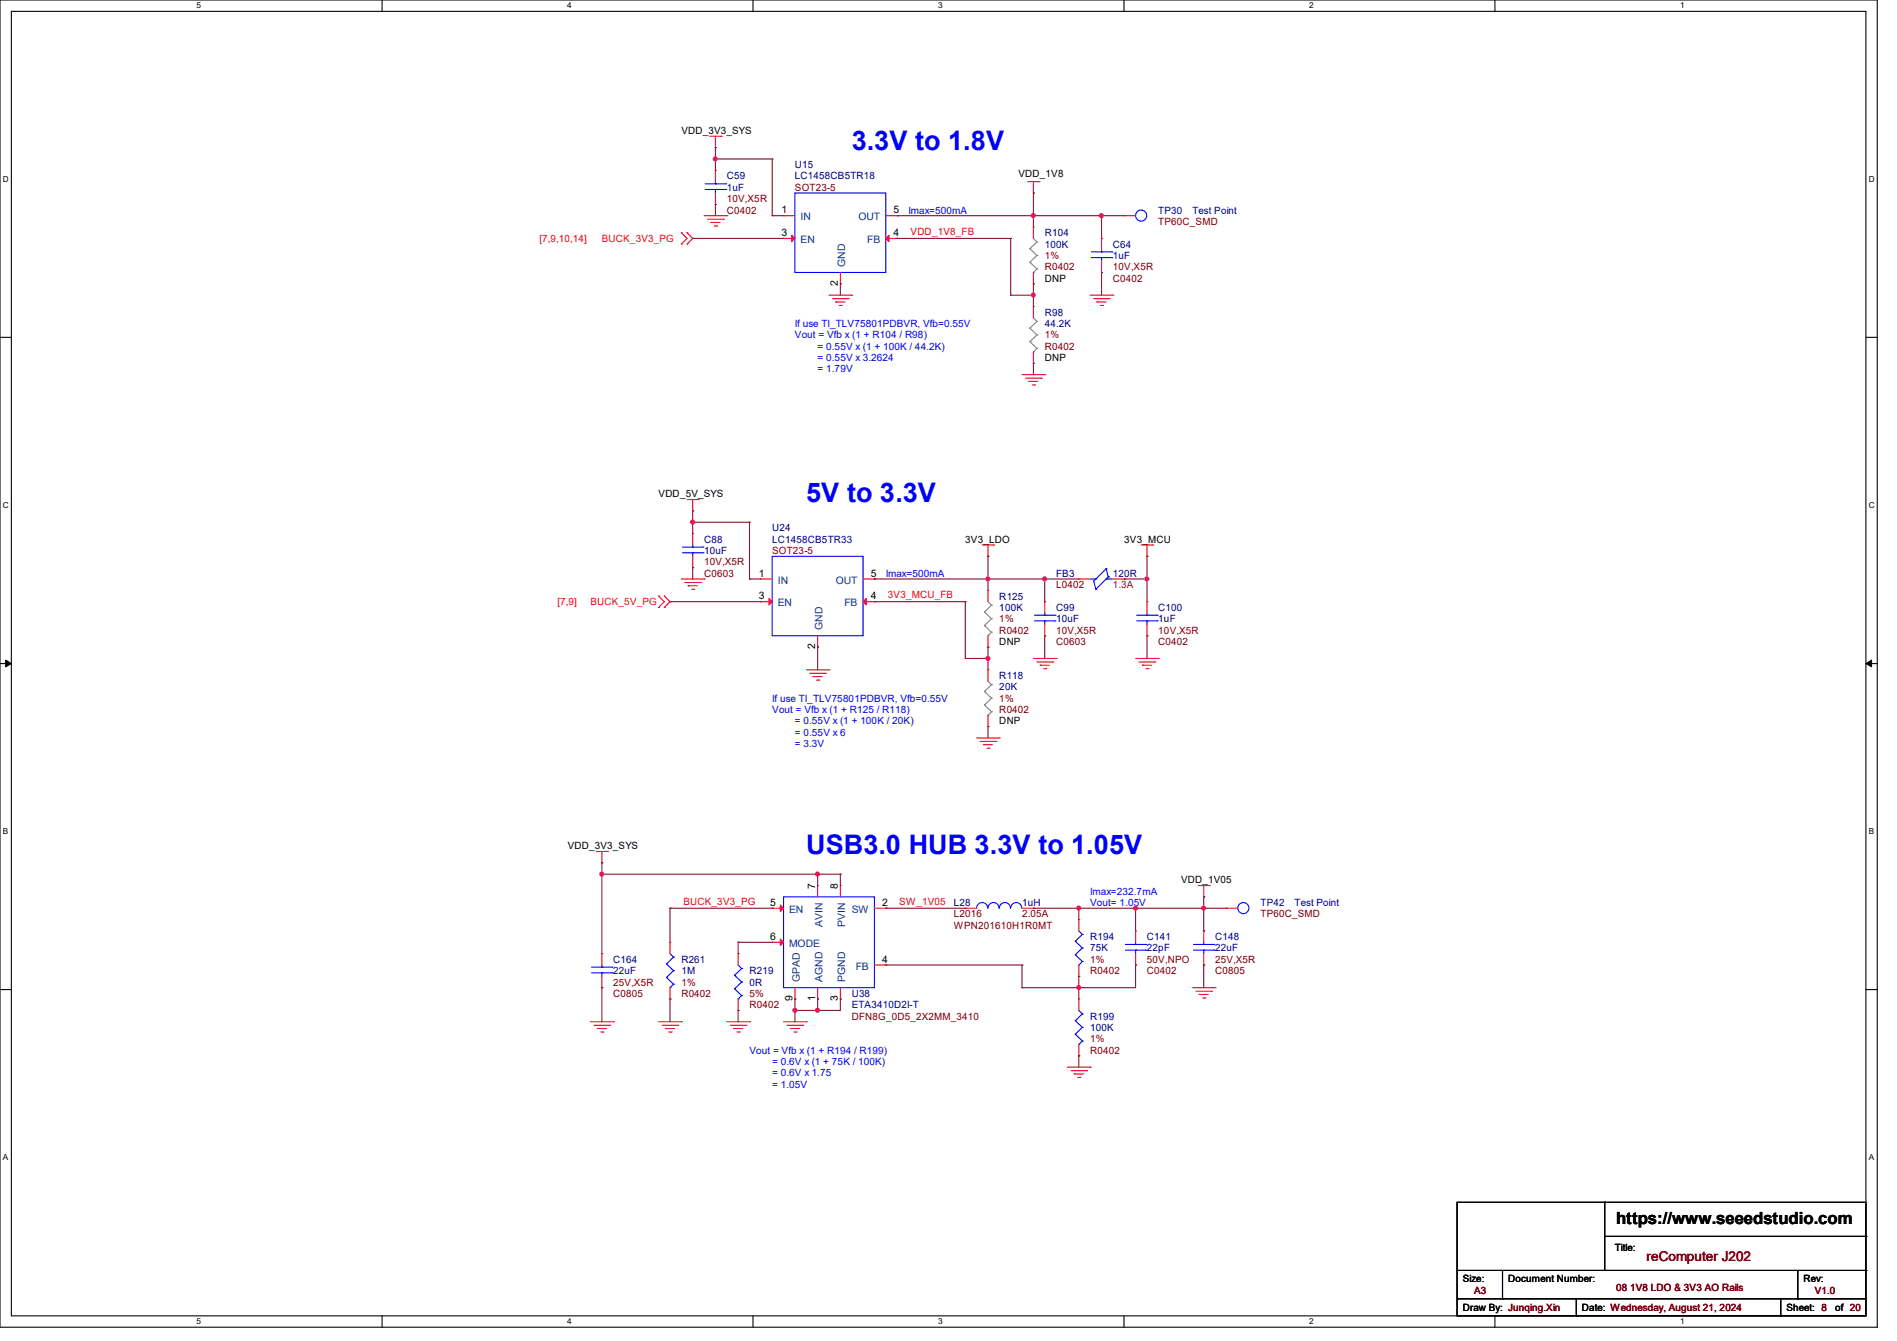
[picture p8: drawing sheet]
<svg xmlns="http://www.w3.org/2000/svg" width="297mm" height="210mm" viewBox="0 0 297 210" stroke-linecap="round" stroke-linejoin="round" font-family="sans-serif">
<path d="M0 0h293.9v207.9h-293.9zM1.8 1.8h290.3v204.3h-290.3z" fill="none" stroke="#000" stroke-width=".17"/>
<g fill="#fff">
<path d="M30.8 .2h.7v1.4h-.7z"/>
<path d="M30.8 206.2h.7v1.4h-.7z"/>
</g>
<path d="M59.8 0v1.8M59.8 206.1v1.8" fill="none" stroke="#000" stroke-width=".17"/>
<g fill="#fff">
<path d="M88.8 .2h.7v1.4h-.7z"/>
<path d="M88.8 206.2h.7v1.4h-.7z"/>
</g>
<path d="M117.9 0v1.8M117.9 206.1v1.8" fill="none" stroke="#000" stroke-width=".17"/>
<g fill="#fff">
<path d="M146.9 .2h.7v1.4h-.7z"/>
<path d="M146.9 206.2h.7v1.4h-.7z"/>
</g>
<path d="M176 0v1.8M176 206.1v1.8" fill="none" stroke="#000" stroke-width=".17"/>
<g fill="#fff">
<path d="M205 .2h.7v1.4h-.7z"/>
<path d="M205 206.2h.7v1.4h-.7z"/>
</g>
<path d="M234.1 0v1.8M234.1 206.1v1.8" fill="none" stroke="#000" stroke-width=".17"/>
<g fill="#fff">
<path d="M263.1 .2h.6v1.4h-.6z"/>
<path d="M263.1 206.2h.6v1.4h-.6z"/>
<path d="M.5 27.3h.9v1.4h-.9z"/>
<path d="M292.6 27.3h.9v1.4h-.9z"/>
<path d="M.5 78.4h.9v1.4h-.9z"/>
<path d="M292.6 78.4h.9v1.4h-.9z"/>
</g>
<path d="M0 52.8h1.8M292.1 52.8h1.8" fill="none" stroke="#000" stroke-width=".17"/>
<g fill="#fff">
<path d="M.5 129.5h.8v1.4h-.8z"/>
<path d="M292.6 129.5h.8v1.4h-.8z"/>
</g>
<path d="M0 103.9h1.8M292.1 103.9h1.8" fill="none" stroke="#000" stroke-width=".17"/>
<path d="M.9 103.4l.9 .5-.9 .5zM292.1 103.9l.9-.5v1z" fill="#000" stroke="#000" stroke-width=".16"/>
<g fill="#fff">
<path d="M.5 180.5h.8v1.4h-.8z"/>
<path d="M292.6 180.5h.8v1.4h-.8z"/>
</g>
<g fill="none" stroke="#000" stroke-width=".17">
<path d="M0 155h1.8M292.1 155h1.8M228.1 188.3h64v17.8h-64zM228.1 199h64M235.2 199v4.4M251.2 188.3h.1M251.2 188.3v10.7M251.2 193.6h40.9M281.5 199v4.4M292.1 199h.1M292.1 193.6h.1M228.1 203.4h.1"/>
<path d="M228.1 203.4h64M235.2 203.4h.1M246.8 206.1h.1M246.8 203.4v2.7M278.8 206.1h.1M278.8 203.4v2.7M281.5 203.4h.1"/>
</g>
<g fill="none" stroke="#f00" stroke-width=".17">
<path d="M106.7 38.2h.1M106.7 36.4h.1M106.7 36.4l.9 .9-.9 .9M107.6 36.4h.1M107.6 38.2h.1M107.6 36.4l.9 .9-.9 .9M110.2 33.8h3.6M110.8 34.3h2.4M111.1 21.3h1.8M111.3 34.8h.1M111.3 34.8h1.4M111.8 35.4h.4"/>
<path d="M112 23.1h.1M112 26.7h.1M112 32h.1M112 21.3v1.8M112 26.7v1.7M112 30.2v1.8M112.2 35.4h.1M112.9 21.3h.1M113.2 34.3h.1M113.8 33.8h.1M122.7 33.8h.1M122.7 37.3h.1"/>
<path d="M122.7 33.8h1.8M122.7 37.3h1.8M138.7 33.8h1.8M138.7 37.3h1.8M140.5 37.3h.1M140.5 33.8h.1M160.9 28.4h1.8M161.8 30.2h.1M161.8 35.6h.1M161.8 28.4v1.8M161.8 35.6v1.7M162.7 28.4h.1"/>
<path d="M172.5 37.3h.1M172.5 37.3v1.8M176 33.8h.1M176 33.8h1.8M129.8 46.2h3.5M130.3 46.8h2.5M130.9 47.3h.1M130.9 47.3h1.4M131.4 47.8h.3M131.6 44.4h.1M131.6 42.7v1.7M131.7 47.8h.1"/>
<path d="M132.8 46.8h.1M133.3 46.2h.1M160 58.7h3.6M160.6 59.2h2.4M161.1 59.7h.1M161.1 59.7h1.4M161.8 48h.1M161.8 56.9h.1M161.8 44.4h.1M161.8 42.7v1.7M161.8 48v1.8M161.8 55.1v1.8"/>
<path d="M163 59.2h.1M163.6 58.7h.1M170.7 46.2h3.5M171.2 46.8h2.5M171.7 47.3h.1M171.7 47.3h1.5M172.3 47.8h.3M172.5 42.7h.1M172.5 40.9v1.8M172.6 47.8h.1M173.7 46.8h.1M174.2 46.2h.1"/>
<path d="M107.6 78.2h1.7M108.5 78.2v1.8M109.3 78.2h.1M161.6 60.3h.4M162 60.3h.1M103.1 95.1h.1M103.1 93.3h.1M103.1 93.3l.9 .9-.9 .9M104 93.3h.1M104 95.1h.1M104 93.3l.9 .9-.9 .9M106.7 90.7h3.5"/>
<path d="M107.2 91.2h2.5M107.7 91.7h.1M107.7 91.7h1.5M108.3 92.3h.3M108.5 80h.1M108.5 83.6h.1M108.5 88.9h.1M108.5 83.6v1.7M108.5 87.1v1.8M108.6 92.3h.1M109.7 91.2h.1M110.2 90.7h.1"/>
<path d="M119.1 90.7h.1M119.1 94.2h.1M119.1 90.7h1.8M119.1 94.2h1.8M128 99.6v1.7M135.1 90.7h1.8M135.1 94.2h1.8M136.9 94.2h.1M136.9 90.7h.1M153.8 85.3h1.8M154.7 87.1h.1M154.7 92.5h.1"/>
<path d="M154.7 85.3v1.8M154.7 92.5v1.7M154.7 99.6v1.7M155.6 85.3h.1M163.6 94.2h.1M163.6 99.6h.1M163.6 94.2v1.8M163.6 97.8v1.8M168.9 90.7h.1M168.9 90.7h1.8M174.2 90.7h1.8M176 90.7h.1"/>
<path d="M178.7 85.3h1.8M179.6 87.1h.1M179.6 94.2h.1M179.6 99.6h.1M179.6 85.3v1.8M179.6 94.2v1.8M179.6 97.8v1.8M180.5 85.3h.1M126.2 104.9h3.6M126.8 105.5h2.4M127.3 106h.1M127.3 106h1.4"/>
<path d="M127.8 106.5h.4M128 101.3h.1M128.2 106.5h.1M129.2 105.5h.1M129.8 104.9h.1M152.9 115.6h3.6M153.5 116.1h2.4M154 116.6h.1M154 116.6h1.4M154.5 117.2h.4M154.7 104.9h.1M154.7 113.8h.1"/>
<path d="M154.7 101.3h.1M154.7 104.9v1.8M154.7 112v1.8M154.9 117.2h.1M155.9 116.1h.1M156.5 115.6h.1M161.8 103.1h3.6M162.3 103.7h2.5M162.9 104.2h.1M162.9 104.2h1.4M163.4 104.7h.3M163.7 104.7h.1"/>
<path d="M164.8 103.7h.1M165.4 103.1h.1M177.8 103.1h3.6M178.4 103.7h2.4M178.9 104.2h.1M178.9 104.2h1.4M179.4 104.7h.3M179.7 104.7h.1M180.8 103.7h.1M181.4 103.1h.1M93.3 133.3h1.8M94.2 135.1h.1"/>
<path d="M94.2 133.3v1.8M95.1 133.3h.1M128 138.7h.1M128 138.7v1.8M131.6 138.7h.1M131.6 138.7v1.8M187.6 138.7h1.8M188.5 138.7v1.8M189.4 138.7h.1M94.2 149.4h.1M94.2 154.7h.1M94.2 149.4v1.7"/>
<path d="M94.2 152.9v1.8M104.9 147.6h.1M104.9 156.5h.1M104.9 147.6v1.8M104.9 154.7v1.8M115.6 149.4h.1M115.6 158.2h.1M115.6 149.4v1.7M115.6 156.5v1.7M120.9 142.2h.1M120.9 147.6h.1M120.9 142.2h1.8"/>
<path d="M120.9 147.6h1.8M124.5 156.5h.1M124.5 154.7v1.8M128 156.5h.1M128 154.7v1.8M131.6 156.5h.1M131.6 154.7v1.8M136.9 142.2h1.8M136.9 151.1h1.8M138.7 142.2h.1M138.7 151.1h.1M151.1 142.2h.1"/>
<path d="M151.1 142.2h1.8M160 142.2h1.8M161.8 142.2h.1M168.9 156.5h.1M168.9 144h.1M168.9 152.9h.1M168.9 144v1.8M168.9 151.1v1.8M168.9 156.5v1.7M177.8 145.8h.1M177.8 151.1h.1M177.8 145.8v1.8"/>
<path d="M177.8 149.4v1.7M186.7 154.7h3.5M187.2 155.2h2.5M187.7 155.7h.1M187.7 155.7h1.5M188.3 156.3h.3M188.5 140.5h.1M188.5 145.8h.1M188.5 151.1h.1M188.5 145.8v1.8M188.5 149.4v1.7M188.6 156.3h.1"/>
<path d="M189.7 155.2h.1M190.2 154.7h.1M192 142.2h.1M192 142.2h1.8M92.5 160h3.5M93 160.6h2.5M93.5 161.1h.1M93.5 161.1h1.5M94.1 161.6h.3M94.4 161.6h.1M95.5 160.6h.1M96 160h.1"/>
<path d="M103.1 160h3.6M103.7 160.6h2.4M104.2 161.1h.1M104.2 161.1h1.4M104.7 161.6h.4M105.1 161.6h.1M106.1 160.6h.1M106.7 160h.1M113.8 160h3.5M114.3 160.6h2.5M114.9 161.1h.1M114.9 161.1h1.4"/>
<path d="M115.4 161.6h.3M115.7 161.6h.1M116.8 160.6h.1M117.3 160h.1M122.7 160h3.5M123.2 160.6h2.5M123.7 161.1h.1M123.7 161.1h1.5M124.3 161.6h.3M124.6 161.6h.1M125.7 160.6h.1M126.2 160h.1"/>
<path d="M167.1 167.1h3.6M167.7 167.7h2.4M168.2 168.2h.1M168.2 168.2h1.4M168.7 168.7h.4M168.9 165.4h.1M168.9 163.6v1.8M169.1 168.7h.1M170.1 167.7h.1M170.7 167.1h.1"/>
</g>
<g fill="none" stroke="#00f" stroke-width=".17">
<path d="M110.4 28.8h3.2M110.4 29.7h3.2M112 29.7h.1M112 28.8h.1M112 28.4v.4M112 29.7v.5M113.6 28.8h.1M113.6 29.7h.1M124.5 30.2h14.2v12.5h-14.2zM170.9 39.5h3.2M172.5 39.5h.1M172.5 39.1v.4"/>
<path d="M174.1 39.5h.1M170.9 40.3h3.2M172.5 40.3h.1M172.5 40.3v.6M174.1 40.3h.1M106.8 85.7h3.3M106.8 86.6h3.3M108.5 86.6h.1M108.5 85.7h.1M108.5 85.3v.4M108.5 86.6v.5M110.1 85.7h.1"/>
<path d="M110.1 86.6h.1M120.9 87.1h14.2v12.5h-14.2zM162 96.4h3.2M162 97.2h3.2M163.6 97.2h.1M163.6 96.4h.1M163.6 96v.4M163.6 97.2v.6M165.2 96.4h.1M165.2 97.2h.1M170.7 90.7h.9M171.6 92.3h.1"/>
<path d="M171.6 90.7h.1M173.2 89.1h.1M173.2 90.7h.1M173.2 89.1l-2 1.9 .4 1.3M173.2 90.7h1M173.2 89.1l.3 1.2M173.5 90.3h.1M173.5 90.3l-1.9 2M178 96.4h3.2M178 97.2h3.2M179.6 97.2h.1M179.6 96.4h.1"/>
<path d="M179.6 96v.4M179.6 97.2v.6M181.2 96.4h.1M181.2 97.2h.1M92.6 151.5h3.2M92.6 152.4h3.2M94.2 152.4h.1M94.2 151.5h.1M94.2 151.1v.4M94.2 152.4v.5M95.8 151.5h.1M95.8 152.4h.1"/>
<path d="M104.4 151h.1M104.4 153.1h.1M104.4 151l1.1 1M104.4 153.1l1.1 1M104.9 154.7h.1M104.9 149.4l.6 .5M105.5 149.9h.1M105.5 152h.1M105.5 154.1h.1M105.5 149.9l-1.1 1.1M105.5 152l-1.1 1.1M105.5 154.1l-.6 .6"/>
<path d="M115 152.7h.1M115 154.9h.1M115 152.7l1.1 1.1M115 154.9l1.1 1M115.6 156.5h.1M115.6 151.1l.5 .6M116.1 151.7h.1M116.1 153.8h.1M116.1 155.9h.1M116.1 151.7l-1.1 1M116.1 153.8l-1.1 1.1M116.1 155.9l-.5 .6"/>
<path d="M122.7 140.5h14.2v14.2h-14.2zM154.6 142.2a.87 .87 0 0 0-.8-.8 .87 .87 0 0 0-.9 .8M156.4 142.2a.87 .87 0 0 0-.8-.8 .87 .87 0 0 0-.9 .8M158.2 142.2a.87 .87 0 0 0-.9-.8 .87 .87 0 0 0-.8 .8M160 142.2a.87 .87 0 0 0-.9-.8 .87 .87 0 0 0-.9 .8M168.4 159.9h.1M168.4 147.4h.1M168.4 149.5h.1M168.4 159.9l1.1 1M168.4 147.4l1.1 1.1M168.4 149.5l1.1 1.1M168.9 151.1h.1"/>
<path d="M168.9 158.2l.6 .6M168.9 145.8l.6 .5M169.5 158.8h.1M169.5 146.3h.1M169.5 148.5h.1M169.5 150.6h.1M169.5 158.8l-1.1 1.1M169.5 146.3l-1.1 1.1M169.5 148.5l-1.1 1M169.5 150.6l-.6 .5M176.2 147.9h3.2M176.2 148.8h3.2"/>
<path d="M177.8 148.8h.1M177.8 147.9h.1M177.8 147.6v.3M177.8 148.8v.6M179.4 147.9h.1M179.4 148.8h.1M186.9 147.9h3.2M186.9 148.8h3.2M188.5 148.8h.1M188.5 147.9h.1M188.5 147.6v.3M188.5 148.8v.6"/>
<path d="M190.1 147.9h.1M190.1 148.8h.1M168.4 162h.1M168.4 162l1.1 1M168.9 163.6h.1M169.5 160.9h.1M169.5 163h.1M169.5 160.9l-1.1 1.1M169.5 163l-.6 .6"/>
<circle cx="178.7" cy="33.8" r=".87"/>
<circle cx="194.7" cy="142.2" r=".87"/>
</g>
<g fill="#f00" stroke="#f00" stroke-width=".17">
<path d="M120.4 93.7l.5 .5-.5 .5z"/>
<path d="M135.1 94.2l.5-.5v1z"/>
<path d="M122.2 141.7l.5 .5-.5 .5z"/>
<path d="M122.2 147.1l.5 .5-.5 .5z"/>
<path d="M124 36.8l.5 .5-.5 .5z"/>
<path d="M138.7 37.3l.5-.5v1z"/>
</g>
<g fill="none" stroke="#808080" stroke-width=".17">
<path d="M161.2 38.9h.1M161.2 38.9l1.1 1.1M161.8 37.3l.5 .6M162.3 37.9h.1M162.3 37.9l-1.1 1M161.2 51.4h.1M161.2 53.5h.1M161.2 41.1h.1M161.2 51.4l1.1 1.1M161.2 53.5l1.1 1.1M161.2 41.1l1.1 1M161.8 55.1h.1"/>
<path d="M161.8 42.7h.1M161.8 49.8l.5 .5M162.3 50.3h.1M162.3 52.5h.1M162.3 54.6h.1M162.3 40h.1M162.3 42.1h.1M162.3 50.3l-1.1 1.1M162.3 52.5l-1.1 1M162.3 54.6l-.5 .5M162.3 40l-1.1 1.1M162.3 42.1l-.5 .6"/>
<path d="M154.1 95.8h.1M154.1 98h.1M154.1 95.8l1.1 1.1M154.1 98l1.1 1M154.7 99.6h.1M154.7 94.2l.5 .6M155.2 94.8h.1M155.2 96.9h.1M155.2 99h.1M155.2 94.8l-1.1 1M155.2 96.9l-1.1 1.1M155.2 99l-.5 .6"/>
<path d="M154.1 108.3h.1M154.1 110.4h.1M154.1 108.3l1.1 1M154.1 110.4l1.1 1.1M154.7 112h.1M154.7 106.7l.5 .5M155.2 107.2h.1M155.2 109.3h.1M155.2 111.5h.1M155.2 107.2l-1.1 1.1M155.2 109.3l-1.1 1.1M155.2 111.5l-.5 .5"/>
</g>
<g fill="none" stroke="#800040" stroke-width=".17">
<path d="M108.5 37.3h.1M108.5 37.3h14.2M112 23.1h.1M112 24.9h.1M112 32h.1M112 23.1v3.6M112 32v1.8M112 24.9h8.9M120.9 24.9h.1M120.9 33.8h.1M120.9 24.9v8.9M120.9 33.8h1.8"/>
<path d="M140.5 33.8h.1M140.5 37.3h.1M140.5 33.8h35.5M140.5 37.3h17.7M158.2 37.3h.1M158.2 37.3v8.9M161.8 30.2h.1M161.8 33.8h.1M161.8 30.2v5.4M172.5 33.8h.1M172.5 33.8v3.5M131.6 44.4h.1"/>
<path d="M131.6 44.4v1.8M158.2 46.2h.1M158.2 46.2h3.6M161.8 44.4h.1M161.8 46.2h.1M161.8 56.9h.1M161.8 44.4v3.6M161.8 56.9v1.8M172.5 42.7h.1M172.5 42.7v3.5M104.9 94.2h.1M104.9 94.2h14.2"/>
<path d="M108.5 80h.1M108.5 81.8h.1M108.5 88.9h.1M108.5 80v3.6M108.5 88.9v1.8M108.5 81.8h8.8M117.3 81.8h.1M117.3 90.7h.1M117.3 81.8v8.9M117.3 90.7h1.8M136.9 90.7h.1M136.9 94.2h.1"/>
<path d="M136.9 90.7h32M136.9 94.2h14.2M151.1 94.2h.1M151.1 94.2v8.9M154.7 87.1h.1M154.7 90.7h.1M154.7 87.1v5.4M163.6 90.7h.1M163.6 99.6h.1M163.6 90.7v3.5M163.6 99.6v3.5M176 90.7h.1"/>
<path d="M176 90.7h3.6M179.6 87.1h.1M179.6 90.7h.1M179.6 99.6h.1M179.6 87.1v7.1M179.6 99.6v3.5M128 101.3h.1M128 101.3v3.6M151.1 103.1h.1M151.1 103.1h3.6M154.7 101.3h.1M154.7 103.1h.1"/>
<path d="M154.7 113.8h.1M154.7 101.3v3.6M154.7 113.8v1.8M94.2 135.1h.1M94.2 136.9h.1M94.2 135.1v14.3M94.2 136.9h37.4M128 136.9h.1M128 136.9v1.8M131.6 136.9h.1M131.6 136.9v1.8M94.2 154.7h.1"/>
<path d="M94.2 154.7v5.3M104.9 142.2h.1M104.9 156.5h.1M104.9 142.2h16M104.9 142.2v5.4M104.9 156.5v3.5M115.6 147.6h.1M115.6 158.2h.1M115.6 147.6v1.8M115.6 158.2v1.8M115.6 147.6h5.3M124.5 156.5h.1"/>
<path d="M124.5 158.2h.1M124.5 156.5v3.5M128 156.5h.1M128 158.2h.1M128 156.5v1.7M131.6 156.5h.1M131.6 156.5v1.7h-7.1M138.7 142.2h.1M138.7 151.1h.1M138.7 142.2h12.4M138.7 151.1h21.3M160 151.1h.1"/>
<path d="M160 154.7h.1M160 151.1v3.6M161.8 142.2h.1M161.8 142.2h30.2M168.9 142.2h.1M168.9 152.9h.1M168.9 154.7h.1M168.9 142.2v1.8M168.9 152.9v3.6M177.8 142.2h.1M177.8 151.1h.1M177.8 142.2v3.6"/>
<path d="M177.8 151.1v3.6h-17.8M188.5 140.5h.1M188.5 142.2h.1M188.5 145.8h.1M188.5 151.1h.1M188.5 140.5v5.3M188.5 151.1v3.6M168.9 165.4h.1M168.9 165.4v1.7"/>
</g>
<g fill="#f0f" stroke="#f0f" stroke-width=".17">
<circle cx="112" cy="24.9" r=".32"/>
<circle cx="161.8" cy="33.8" r=".32"/>
<circle cx="172.4" cy="33.8" r=".32"/>
<circle cx="161.8" cy="46.2" r=".32"/>
<circle cx="108.4" cy="81.8" r=".32"/>
<circle cx="154.7" cy="90.7" r=".32"/>
<circle cx="163.6" cy="90.7" r=".32"/>
<circle cx="179.6" cy="90.7" r=".32"/>
<circle cx="154.7" cy="103.1" r=".32"/>
<circle cx="128" cy="136.9" r=".32"/>
<circle cx="94.2" cy="136.9" r=".32"/>
<circle cx="168.9" cy="142.2" r=".32"/>
<circle cx="177.8" cy="142.2" r=".32"/>
<circle cx="188.4" cy="142.2" r=".32"/>
<circle cx="168.9" cy="154.7" r=".32"/>
<circle cx="124.4" cy="158.2" r=".32"/>
<circle cx="128" cy="158.2" r=".32"/>
</g>
<g font-size="4.2" fill="#00f">
<text x="133.3" y="23.5">3.3V to 1.8V</text>
<text x="126.2" y="78.6">5V to 3.3V</text>
<text x="126.2" y="133.7">USB3.0 HUB 3.3V to 1.05V</text>
</g>
<text font-size="2.6" x="253" y="191.8">https://www.seeedstudio.com</text>
<text font-size="2.1" fill="#800000" x="257.8" y="197.5">reComputer J202</text>
<g font-size="1.6">
<text x="106.7" y="21">VDD_3V3_SYS</text>
<text x="159.5" y="27.8">VDD_1V8</text>
<text x="122.3" y="33.4">1</text>
<text x="139.9" y="33.4">5</text>
<text x="122.3" y="37">3</text>
<text x="139.9" y="37">4</text>
<text x="131.2" y="44.8" transform="rotate(-90 131.2 44.8)">2</text>
<text x="163.6" y="44.1">DNP</text>
<text x="163.6" y="56.6">DNP</text>
<text x="103.1" y="77.9">VDD_5V_SYS</text>
<text x="151.1" y="85">3V3_LDO</text>
<text x="176" y="85">3V3_MCU</text>
<text x="118.8" y="90.3">1</text>
<text x="118.8" y="93.9">3</text>
<text x="136.4" y="93.9">4</text>
<text x="136.4" y="90.3">5</text>
<text x="127.6" y="101.7" transform="rotate(-90 127.6 101.7)">2</text>
<text x="156.5" y="101">DNP</text>
<text x="156.5" y="113.5">DNP</text>
<text x="88.9" y="133">VDD_3V3_SYS</text>
<text x="120.6" y="141.9">5</text>
<text x="127.6" y="139.2" transform="rotate(-90 127.6 139.2)">7</text>
<text x="131.2" y="139.2" transform="rotate(-90 131.2 139.2)">8</text>
<text x="138.1" y="141.9">2</text>
<text x="184.9" y="138.3">VDD_1V05</text>
<text x="120.6" y="147.2">6</text>
<text x="138.1" y="150.8">4</text>
<text x="124.1" y="156.8" transform="rotate(-90 124.1 156.8)">9</text>
<text x="127.6" y="156.8" transform="rotate(-90 127.6 156.8)">1</text>
<text x="131.2" y="156.8" transform="rotate(-90 131.2 156.8)">3</text>
<text x="252.8" y="196">Title:</text>
<text x="229" y="200.7">Size:</text>
<text x="236.1" y="200.7">Document Number:</text>
<text x="282.4" y="200.7">Rev:</text>
<text x="229" y="205.4">Draw By: Junqing.Xin</text>
<text x="247.7" y="205.4">Date: Wednesday, August 21, 2024</text>
<text x="279.7" y="205.4">Sheet: 8</text>
<text x="287.3" y="205.4">of 20</text>
</g>
<g font-size="1.6" fill="#000080">
<text x="113.8" y="28.1">C59</text>
<text x="113.8" y="29.9">1uF</text>
<text x="124.5" y="28.1">LC1458CB5TR18</text>
<text x="124.5" y="26.3">U15</text>
<text x="181.4" y="33.4">TP30</text>
<text x="186.7" y="33.4">Test Point</text>
<text x="163.6" y="37">R104</text>
<text x="163.6" y="38.8">100K</text>
<text x="174.2" y="38.8">C64</text>
<text x="174.2" y="40.6">1uF</text>
<text x="163.6" y="49.4">R98</text>
<text x="163.6" y="51.2">44.2K</text>
<text x="120.9" y="83.2">U24</text>
<text x="110.2" y="85">C88</text>
<text x="110.2" y="86.8">10uF</text>
<text x="120.9" y="85">LC1458CB5TR33</text>
<text x="156.5" y="93.9">R125</text>
<text x="156.5" y="95.7">100K</text>
<text x="165.4" y="90.3">FB3</text>
<text x="165.4" y="95.7">C99</text>
<text x="174.2" y="90.3">120R</text>
<text x="181.4" y="95.7">C100</text>
<text x="165.4" y="97.4">10uF</text>
<text x="181.4" y="97.4">1uF</text>
<text x="156.5" y="106.3">R118</text>
<text x="156.5" y="108.1">20K</text>
<text x="149.4" y="141.9">L28</text>
<text x="160" y="141.9">1uH</text>
<text x="197.4" y="141.9">TP42</text>
<text x="202.7" y="141.9">Test Point</text>
<text x="170.7" y="147.2">R194</text>
<text x="170.7" y="149">75K</text>
<text x="179.6" y="147.2">C141</text>
<text x="179.6" y="149">22pF</text>
<text x="190.2" y="147.2">C148</text>
<text x="190.2" y="149">22uF</text>
<text x="96" y="150.8">C164</text>
<text x="96" y="152.6">22uF</text>
<text x="106.7" y="150.8">R261</text>
<text x="106.7" y="152.6">1M</text>
<text x="117.3" y="152.6">R219</text>
<text x="117.3" y="154.3">0R</text>
<text x="133.3" y="156.1">U38</text>
<text x="133.3" y="157.9">ETA3410D2I-T</text>
<text x="170.7" y="159.7">R199</text>
<text x="170.7" y="161.5">100K</text>
</g>
<g font-size="1.6" fill="#800000">
<text x="124.5" y="29.9">SOT23-5</text>
<text x="113.8" y="33.4">C0402</text>
<text x="113.8" y="31.7">10V,X5R</text>
<text x="181.4" y="35.2">TP60C_SMD</text>
<text x="163.6" y="40.6">1%</text>
<text x="163.6" y="42.3">R0402</text>
<text x="174.2" y="44.1">C0402</text>
<text x="174.2" y="42.3">10V,X5R</text>
<text x="163.6" y="53">1%</text>
<text x="163.6" y="54.8">R0402</text>
<text x="110.2" y="88.6">10V,X5R</text>
<text x="120.9" y="86.8">SOT23-5</text>
<text x="110.2" y="90.3">C0603</text>
<text x="165.4" y="92.1">L0402</text>
<text x="156.5" y="97.4">1%</text>
<text x="156.5" y="99.2">R0402</text>
<text x="165.4" y="101">C0603</text>
<text x="165.4" y="99.2">10V,X5R</text>
<text x="181.4" y="101">C0402</text>
<text x="181.4" y="99.2">10V,X5R</text>
<text x="156.5" y="109.9">1%</text>
<text x="156.5" y="111.7">R0402</text>
<text x="149.4" y="143.7">L2016</text>
<text x="160" y="143.7">2.05A</text>
<text x="197.4" y="143.7">TP60C_SMD</text>
<text x="149.4" y="145.5">WPN201610H1R0MT</text>
<text x="96" y="154.3">25V,X5R</text>
<text x="106.7" y="154.3">1%</text>
<text x="170.7" y="150.8">1%</text>
<text x="170.7" y="152.6">R0402</text>
<text x="179.6" y="152.6">C0402</text>
<text x="179.6" y="150.8">50V,NPO</text>
<text x="190.2" y="152.6">C0805</text>
<text x="190.2" y="150.8">25V,X5R</text>
<text x="96" y="156.1">C0805</text>
<text x="106.7" y="156.1">R0402</text>
<text x="117.3" y="156.1">5%</text>
<text x="117.3" y="157.9">R0402</text>
<text x="133.3" y="159.7">DFN8G_0D5_2X2MM_3410</text>
<text x="170.7" y="163.2">1%</text>
<text x="170.7" y="165">R0402</text>
<text x="230.8" y="202.7">A3</text>
<text x="253" y="202.2">08 1V8 LDO &amp; 3V3 AO Rails</text>
<text x="284.1" y="202.7">V1.0</text>
</g>
<g font-size="1.6" fill="#004080">
<text x="125.3" y="34.5">IN</text>
<text x="134.4" y="34.5">OUT</text>
<text x="125.3" y="38.1">EN</text>
<text x="132.3" y="41.8" transform="rotate(-90 132.3 41.8)">GND</text>
<text x="135.8" y="38.1">FB</text>
<text x="121.8" y="91.4">IN</text>
<text x="121.8" y="95">EN</text>
<text x="130.8" y="91.4">OUT</text>
<text x="132.2" y="95">FB</text>
<text x="128.8" y="98.7" transform="rotate(-90 128.8 98.7)">GND</text>
<text x="123.6" y="143">EN</text>
<text x="133.3" y="143">SW</text>
<text x="123.6" y="148.3">MODE</text>
<text x="128.8" y="145.2" transform="rotate(-90 128.8 145.2)">AVIN</text>
<text x="132.3" y="145.2" transform="rotate(-90 132.3 145.2)">PVIN</text>
<text x="125.2" y="153.8" transform="rotate(-90 125.2 153.8)">GPAD</text>
<text x="128.8" y="153.8" transform="rotate(-90 128.8 153.8)">AGND</text>
<text x="132.3" y="153.8" transform="rotate(-90 132.3 153.8)">PGND</text>
<text x="134" y="151.9">FB</text>
</g>
<g font-size="1.6" fill="#00f">
<text x="142.2" y="33.4">Imax=500mA</text>
<text x="124.5" y="51.2">If use TI_TLV75801PDBVR, Vfb=0.55V</text>
<text x="124.5" y="53">Vout = Vfb x (1 + R104 / R98)</text>
<text x="128" y="56.6">= 0.55V x 3.2624</text>
<text x="128" y="54.8">= 0.55V x (1 + 100K / 44.2K)</text>
<text x="128" y="58.3">= 1.79V</text>
<text x="138.7" y="90.3">Imax=500mA</text>
<text x="120.9" y="111.7">Vout = Vfb x (1 + R125 / R118)</text>
<text x="120.9" y="109.9">If use TI_TLV75801PDBVR, Vfb=0.55V</text>
<text x="124.5" y="113.5">= 0.55V x (1 + 100K / 20K)</text>
<text x="124.5" y="117">= 3.3V</text>
<text x="124.5" y="115.2">= 0.55V x 6</text>
<text x="170.7" y="141.9">Vout= 1.05V</text>
<text x="170.7" y="140.1">Imax=232.7mA</text>
<text x="117.3" y="165">Vout = Vfb x (1 + R194 / R199)</text>
<text x="120.9" y="166.8">= 0.6V x (1 + 75K / 100K)</text>
<text x="120.9" y="170.3">= 1.05V</text>
<text x="120.9" y="168.6">= 0.6V x 1.75</text>
</g>
<g font-size="1.6" fill="#f00">
<text x="84.5" y="37.9">[7,9,10,14]</text>
<text x="94.2" y="37.9">BUCK_3V3_PG</text>
<text x="142.6" y="36.8">VDD_1V8_FB</text>
<text x="87.3" y="94.8">[7,9]</text>
<text x="92.5" y="94.8">BUCK_5V_PG</text>
<text x="139" y="93.7">3V3_MCU_FB</text>
<text x="107" y="141.7">BUCK_3V3_PG</text>
<text x="140.8" y="141.7">SW_1V05</text>
</g>
<text font-size="1.6" fill="#800040" x="174.2" y="92.1">1.3A</text>
<g font-size="1.3">
<text x="30.8" y="1.3">5</text>
<text x="88.8" y="1.3">4</text>
<text x="146.9" y="1.3">3</text>
<text x="205" y="1.3">2</text>
<text x="263.1" y="1.3">1</text>
<text x=".5" y="28.4">D</text>
<text x="292.6" y="28.4">D</text>
<text x=".5" y="79.5">C</text>
<text x="292.6" y="79.5">C</text>
<text x=".5" y="130.6">B</text>
<text x="292.6" y="130.6">B</text>
<text x=".5" y="181.7">A</text>
<text x="292.6" y="181.7">A</text>
<text x="30.8" y="207.4">5</text>
<text x="88.8" y="207.4">4</text>
<text x="146.9" y="207.4">3</text>
<text x="205" y="207.4">2</text>
<text x="263.1" y="207.4">1</text>
</g>
</svg>
